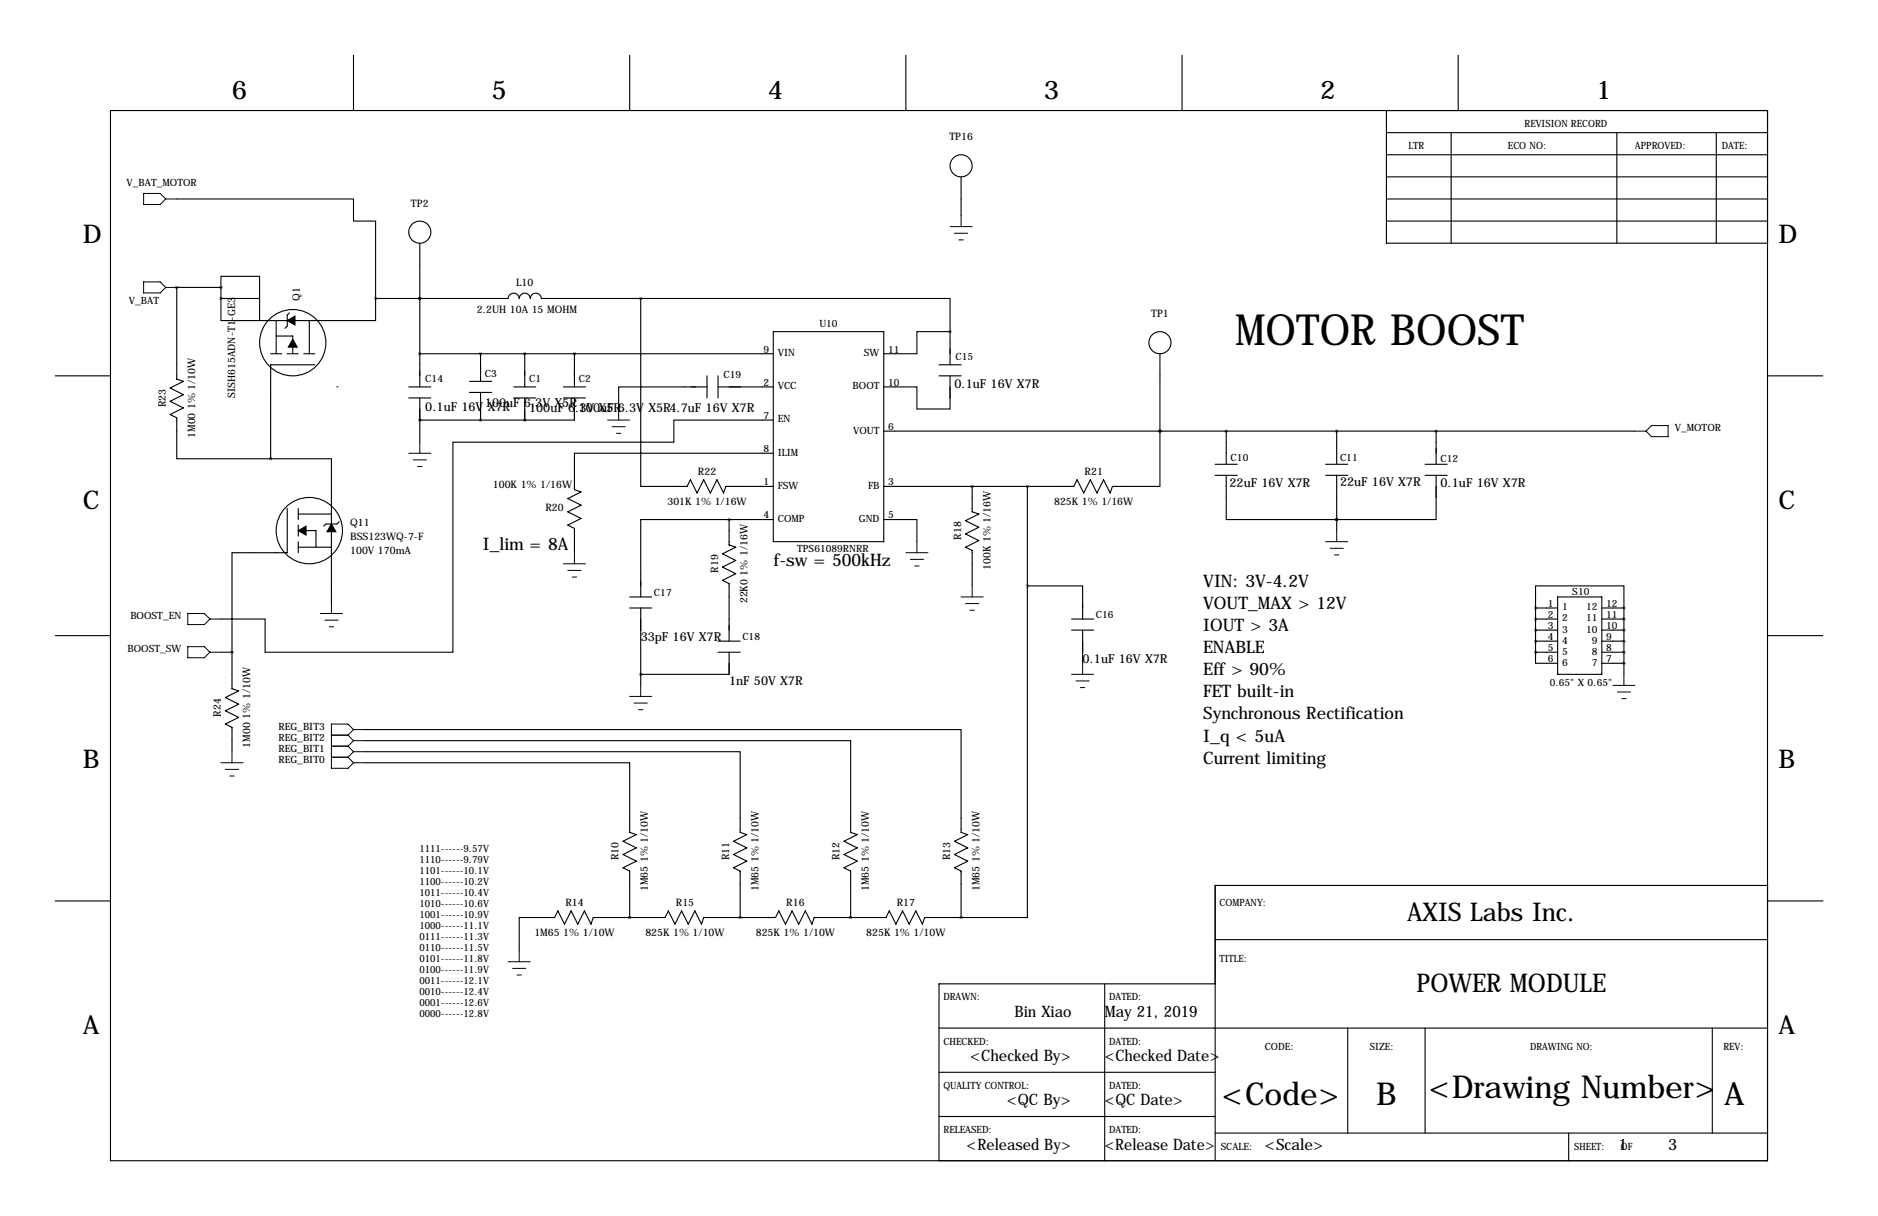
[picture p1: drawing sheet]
<svg xmlns="http://www.w3.org/2000/svg" width="432mm" height="279mm" viewBox="0 0 432 279" stroke-linecap="round" stroke-linejoin="round" font-family="sans-serif">
<g fill="none" stroke="#000" stroke-width=".25">
<path d="M81.3 12.7v12.7M144.8 12.7v12.7M208.3 12.7v12.7M271.8 12.7v12.7M335.3 12.7v12.7M25.4 25.4h381v241.3h-381zM318.8 30.5h87.6M318.8 35.6h87.6M318.8 25.4v30.5h87.6M333.7 30.5v25.4M371.8 30.5v25.4M394.6 30.5v25.4"/>
<path d="M40.6 45.7h40.7v5.1h5.1v17.8M96.5 55.9v33M221 40.6v8.9M318.8 45.7h87.6M318.8 50.8h87.6M318.8 40.6h87.6M40.6 66h.1M40.6 66v21.1l1.6 .5-3.1 1.6 3.1 1.5-3.1 1.5 3.1 1.5-3.1 1.5 1.5 .8v9.4h21.6M40.6 66h10.2M50.8 66v-2.5h8.9v10.2M50.8 68.6v5.1h35.6v-5.1M50.8 68.6h8.9"/>
<path d="M50.8 66v2.6M63.5 73.7v7.6M63.5 77.2h3.8v4.1M66.5 71.9l-.5 .5v2.5l-.5 .5M71.1 73.7v7.6M86.4 68.6h30.4a1.27 1.27 0 0 1 1.3-1.2 1.27 1.27 0 0 1 1.3 1.2 1.27 1.27 0 0 1 1.2-1.2 1.27 1.27 0 0 1 1.3 1.2 1.27 1.27 0 0 1 1.3-1.2 1.27 1.27 0 0 1 1.3 1.2h22.8M96.5 68.6h.1M147.3 68.6h71.1v7.6M147.3 68.6v43.2h10.7l.7-1.6 1.6 3.1 1.5-3.1 1.5 3.1 1.5-3.1 1.6 3.1 .5-1.5h10.9M177.8 76.2h25.4v48.3h-25.4zM218.4 76.2h-7.6v5.1h-7.6M218.4 76.2v7.6"/>
<path d="M12.7 86.4h12.7M62.2 81.3h2.6M66 81.3h2.6M69.8 81.3h2.6M72.4 83.8h-10.2v21.6M77.5 88.9h.1M94 88.9h5.1M94 91.4h5.1M96.5 96.5h.1M96.5 81.3h81.3M96.5 91.4v10.2M107.9 87.6h5.1"/>
<path d="M107.9 90.2h5.1M110.5 81.3v6.3M110.5 90.2v6.3M118.1 88.9h5.1M118.1 91.4h5.1M120.6 96.5h.1M120.6 81.3v7.6M120.6 91.4v5.1M129.5 88.9h5.1M129.5 91.4h5.1M132.1 91.4v5.1h-35.6M132.1 81.3v7.6"/>
<path d="M162.6 88.9h-20.4v5.1M162.6 86.4v5M165.1 88.9h12.7M165.1 86.4v5M177.8 96.5h-22.9v5.1h-50.8v48.3h-43.1v-7.7h-10.2M203.2 99.1h172.7M215.9 86.4h5.1M215.9 83.8h5.1M218.4 86.4v7.6h-7.6v-5.1h-7.6M266.7 99.1v12.7h-10.9l-.5 1.5-1.6-3.1-1.5 3.1-1.5-3.1-1.5 3.1-1.6-3.1-.7 1.6h-43.7M266.7 99.1h.1M266.7 81.3v17.8"/>
<path d="M281.9 99.1v7.6M307.3 99.1v7.6M330.2 99.1v7.6M406.4 86.4h12.7M62.2 105.4h14v33M66 116.8v10.2h-12.7v22.9M68.6 116.8v2.6M68.6 118.1h7.6M78 119.9l-.5 .5h-2.6l-.5 .5M167.6 119.4h-20.3v17.8M167.6 119.4h10.2M167.6 119.4v5.8l1.6 .5-3.1 1.6 3.1 1.5-3.1 1.5 3.1 1.5-3.1 1.5 1.5 .8v13.2"/>
<path d="M177.8 104.1h-45.7v8.4l1.5 .5-3 1.6 3 1.5-3 1.5 3 1.5-3 1.6 1.5 .7v5.6M203.2 119.4h7.6v5.1M223.5 111.8v5.8l1.5 .5-3 1.5 3 1.6-3 1.5 3 1.5-3 1.5 1.5 .8v8.1M236.2 111.8v22.8M279.4 106.7h5.1M279.4 109.2h5.1M281.9 109.2v10.2h25.4M304.8 106.7h5.1M304.8 109.2h5.1M307.3 119.4h.1M307.3 109.2v12.7M327.7 106.7h5"/>
<path d="M327.7 109.2h5M330.2 109.2v10.2h-22.9M68.6 120.7v2.5M68.6 124.5v2.5M68.6 125.7h7.6M70.4 121.9h2.2v3.8M144.8 137.2h5.1M144.8 139.7h5.1M147.3 139.7v17.8M236.2 134.6v76.2h-15.2M236.2 134.6h12.7v7.6M353.1 139.7v-5.1h20.3v5.1"/>
<path d="M353.1 139.7h5M353.1 139.7v10.2M358.1 137.2h10.2v17.7h-10.2zM368.3 139.7h5.1M373.4 139.7v15.2M12.7 146h12.7M50.8 149.9h2.5M53.3 149.9v8.3l1.6 .6-3.1 1.5 3.1 1.5-3.1 1.5 3.1 1.5-3.1 1.6 1.5 .7v5.6M165.1 147.3h5.1M165.1 149.9h5.1M167.6 149.9v5h-20.3M246.4 142.2h5.1"/>
<path d="M246.4 144.8h5.1M248.9 144.8v7.6M353.1 149.9v2.5h5M353.1 142.2h5M353.1 144.8h5M353.1 147.3h5M353.1 149.9h5M368.3 142.2h5.1M368.3 144.8h5.1M368.3 147.3h5.1M368.3 149.9h5.1M368.3 152.4h5.1"/>
<path d="M406.4 146h12.7M83.8 175.3h61v16l1.5 .5-3 1.5 3 1.5-3 1.5 3 1.6-3 1.5 1.5 .8v10.6M83.8 172.7h86.4v18.6l1.5 .5-3 1.5 3 1.5-3 1.5 3 1.6-3 1.5 1.5 .8v10.6M83.8 170.2h111.8v21.1l1.5 .5-3 1.5 3 1.5-3 1.5 3 1.6-3 1.5 1.5 .8v10.6M83.8 167.6h137.2v23.7l1.5 .5-3 1.5 3 1.5-3 1.5 3 1.6-3 1.5 1.5 .8v10.6M12.7 207h12.7M221 210.8h-8.4l-.5 1.5-1.5-3-1.6 3-1.5-3-1.5 3-1.5-3-.8 1.5h-16.5l-.5 1.5-1.5-3-1.6 3-1.5-3-1.5 3-1.5-3-.8 1.5h-16.5l-.5 1.5-1.5-3-1.6 3-1.5-3-1.5 3-1.5-3-.8 1.5h-16.5l-.5 1.5-1.5-3-1.6 3-1.5-3-1.5 3-1.5-3-.8 1.5h-8.1v7.6M279.4 215.9h127M406.4 203.5h-127v63.2M406.5 207h12.7M215.9 236.2h190.5M254 226.1v40.6"/>
<path d="M279.4 226.1h-63.5v40.6M309.9 236.2v24.1M327.7 236.2v24.1M393.7 236.2v24.1M215.9 246.4h63.5M215.9 256.5h63.5M279.4 260.3h127M360.7 260.3v6.4"/>
<circle cx="221" cy="38.1" r="2.54"/>
<circle cx="96.5" cy="53.3" r="2.54"/>
<circle cx="67.3" cy="78.7" r="7.6"/>
<circle cx="266.7" cy="78.7" r="2.54"/>
<circle cx="71.1" cy="121.9" r="7.6"/>
</g>
<path d="M66 73.7l1.8-1.1v2.1zM67.3 78l1 1.8h-2zM68.6 121.9l1.8-1v2zM76.2 120.4l1 1.8h-2z" fill="#000" stroke="#000" stroke-width=".25"/>
<g fill="none" stroke="#000" stroke-width=".23">
<path d="M33 44.4h3.8l1.3 1.3-1.3 1.3h-3.8zM38.1 45.7h2.5M218.4 52.1h5.1M219.5 53.6h3M220.5 55.1h1M221 49.5v2.6M33 64.8h3.8l1.3 1.2-1.3 1.3h-3.8zM38.1 66h2.5M139.7 96.5h5.1M140.7 98h3.1M141.7 99.6h1M142.2 94v2.5"/>
<path d="M375.9 99.1h2.6M379.7 97.8h3.8v2.5h-3.8l-1.2-1.2zM94 104.1h5.1M95 105.7h3M96 107.2h1M96.5 101.6v2.5M76.2 138.4v2.6M129.5 129.5h5.1M130.6 131.1h3M131.6 132.6h1M132.1 127v2.5M208.3 127h5.1"/>
<path d="M209.3 128.5h3M210.3 130h1M210.8 124.5v2.5M221 137.2h5.1M222 138.7h3M223.5 134.6v2.6M304.8 124.5h5.1M305.8 126h3.1M306.8 127.5h1M307.3 121.9v2.6M43.2 148.6h3.8l1.3 1.3-1.3 1.2h-3.8zM43.2 141h3.8l1.3 1.2-1.3 1.3h-3.8z"/>
<path d="M48.3 149.9h2.5M48.3 142.2h2.5M73.7 141h5M74.7 142.5h3M75.7 144h1M147.3 157.5v2.5M223 140.2h1M246.4 154.9h5.1M247.4 156.5h3M248.4 158h1M248.9 152.4v2.5M370.8 157.5h5.1"/>
<path d="M371.9 159h3M373.4 154.9v2.6M50.8 175.3h5.1M51.8 176.8h3.1M52.8 178.3h1M53.3 172.7v2.6M76.2 174h3.8M76.2 171.4h3.8M76.2 168.9h3.8M80 174l1.3 1.3M80 171.4l1.3 1.3M80 168.9l1.3 1.3"/>
<path d="M81.3 175.3h2.5M81.3 167.6l-1.3-1.2h-3.8v10.1h3.8l1.3-1.2M81.3 172.7h2.5M81.3 172.7l-1.3 1.3M81.3 170.2h2.5M81.3 170.2l-1.3 1.2M81.3 167.6h2.5M81.3 167.6l-1.3 1.3M144.8 160h5.1M145.8 161.5h3M146.8 163.1h1M372.9 160.5h1"/>
<path d="M119.4 218.4v2.6M116.8 221h5.1M117.9 222.5h3M118.9 224h1"/>
</g>
<path d="M281.9 99.1a.05 .05 0 0 0 .1 0 .05 .05 0 0 0-.1 0zM307.3 99.1a.05 .05 0 0 0 .1 0 .05 .05 0 0 0-.1 0zM307.3 119.4a.05 .05 0 0 0 .1 0 .05 .05 0 0 0-.1 0zM307.3 119.4a.05 .05 0 0 0 .1 0 .05 .05 0 0 0-.1 0zM218.4 76.2a.05 .05 0 0 0 .1 0 .05 .05 0 0 0-.1 0zM167.6 119.4a.05 .05 0 0 0 .1 0 .05 .05 0 0 0-.1 0zM353 142.2a.05 .05 0 0 0 .1 0 .05 .05 0 0 0-.1 0zM353 144.8a.05 .05 0 0 0 .1 0 .05 .05 0 0 0-.1 0zM353 147.3a.05 .05 0 0 0 .1 0 .05 .05 0 0 0-.1 0zM353 149.9a.05 .05 0 0 0 .1 0 .05 .05 0 0 0-.1 0zM353 139.7a.05 .05 0 0 0 .1 0 .05 .05 0 0 0-.1 0zM53.3 149.9a.05 .05 0 0 0 .1 0 .05 .05 0 0 0-.1 0zM40.6 66a.05 .05 0 0 0 .1 0 .05 .05 0 0 0-.1 0zM62.2 105.4a.05 .05 0 0 0 .1 0 .05 .05 0 0 0-.1 0zM120.6 81.3a.05 .05 0 0 0 .1 0 .05 .05 0 0 0-.1 0zM120.6 96.5a.05 .05 0 0 0 .1 0 .05 .05 0 0 0-.1 0zM86.3 68.6a.05 .05 0 0 0 .1 0 .05 .05 0 0 0-.1 0z" fill="#000" stroke="#000" stroke-width=".63"/>
<text font-size="9.9" x="284" y="79.2">MOTOR BOOST</text>
<g font-size="7.3">
<text x="280.9" y="254">&lt;Code&gt;</text>
<text x="316.4" y="254">B</text>
<text x="328.5" y="252.2">&lt;Drawing Number&gt;</text>
<text x="396.4" y="254">A</text>
</g>
<g font-size="5.9">
<text x="53.3" y="22.9">6</text>
<text x="113" y="22.9">5</text>
<text x="176.5" y="22.9">4</text>
<text x="240" y="22.9">3</text>
<text x="303.5" y="22.9">2</text>
<text x="367" y="22.9">1</text>
<text x="19" y="55.9">D</text>
<text x="408.9" y="55.9">D</text>
<text x="19" y="116.8">C</text>
<text x="408.9" y="116.8">C</text>
<text x="19" y="176.5">B</text>
<text x="408.9" y="176.5">B</text>
<text x="323.5" y="211.6">AXIS Labs Inc.</text>
<text x="325.7" y="227.9">POWER MODULE</text>
<text x="19" y="237.5">A</text>
<text x="408.9" y="237.5">A</text>
</g>
<g font-size="4">
<text x="111" y="126.4">I_lim = 8A</text>
<text x="177.9" y="130">f-sw = 500kHz</text>
<text x="276.7" y="134.8">VIN: 3V-4.2V</text>
<text x="276.7" y="139.9">VOUT_MAX &gt; 12V</text>
<text x="276.7" y="145">IOUT &gt; 3A</text>
<text x="276.7" y="150.1">ENABLE</text>
<text x="276.7" y="155.1">Eff &gt; 90%</text>
<text x="276.7" y="160.2">FET built-in</text>
<text x="276.7" y="165.3">Synchronous Rectification</text>
<text x="276.7" y="170.4">I_q &lt; 5uA</text>
<text x="276.7" y="175.5">Current limiting</text>
</g>
<g font-size="3.6">
<text x="233.3" y="233.7">Bin Xiao</text>
<text x="254" y="233.7">May 21, 2019</text>
<text x="223.1" y="243.8">&lt;Checked By&gt;</text>
<text x="254" y="243.8">&lt;Checked Date&gt;</text>
<text x="231.5" y="254">&lt;QC By&gt;</text>
<text x="254" y="254">&lt;QC Date&gt;</text>
<text x="222.2" y="264.2">&lt;Released By&gt;</text>
<text x="254" y="264.2">&lt;Release Date&gt;</text>
<text x="290.8" y="264.2">&lt;Scale&gt;</text>
<text x="372.1" y="264.2">1</text>
<text x="383.5" y="264.2">3</text>
</g>
<g font-size="2.8">
<text x="219.5" y="89.1">0.1uF 16V X7R</text>
<text x="97.8" y="94.5">0.1uF 16V X7R</text>
<text x="111.5" y="93.4">100uF 6.3V X5R</text>
<text x="121.7" y="94.7">100uF 6.3V X5R</text>
<text x="133.1" y="94.7">100uF 6.3V X5R4.7uF 16V X7R</text>
<text x="282.7" y="112">22uF 16V X7R</text>
<text x="308.1" y="111.7">22uF 16V X7R</text>
<text x="331.2" y="112">0.1uF 16V X7R</text>
<text x="147.3" y="147.3">33pF 16V X7R</text>
<text x="248.9" y="152.4">0.1uF 16V X7R</text>
<text x="167.6" y="157.4">1nF 50V X7R</text>
</g>
<g font-size="2.4">
<text x="218.3" y="32.3">TP16</text>
<text x="94.5" y="47.5">TP2</text>
<text x="118.7" y="65.8">L10</text>
<text x="69" y="69.1" transform="rotate(-90 69 69.1)">Q1</text>
<text x="109.6" y="72">2.2UH 10A 15 MOHM</text>
<text x="264.7" y="72.9">TP1</text>
<text x="38.1" y="93.5" transform="rotate(-90 38.1 93.5)">R23</text>
<text x="54.1" y="91.4" transform="rotate(-90 54.1 91.4)">SISH615ADN-T1-GE3</text>
<text x="44.8" y="100.7" transform="rotate(-90 44.8 100.7)">1M00 1% 1/10W</text>
<text x="113.3" y="112">100K 1% 1/16W</text>
<text x="160.5" y="109.2">R22</text>
<text x="249.4" y="109.2">R21</text>
<text x="125.4" y="117.5">R20</text>
<text x="153.5" y="116">301K 1% 1/16W</text>
<text x="242.4" y="116">825K 1% 1/16W</text>
<text x="80.5" y="120.9">Q11</text>
<text x="80.5" y="124.1">BSS123WQ-7-F</text>
<text x="221" y="124" transform="rotate(-90 221 124)">R18</text>
<text x="80.5" y="127.4">100V 170mA</text>
<text x="165.1" y="131.6" transform="rotate(-90 165.1 131.6)">R19</text>
<text x="227.7" y="131" transform="rotate(-90 227.7 131)">100K 1% 1/16W</text>
<text x="171.8" y="138.6" transform="rotate(-90 171.8 138.6)">22K0 1% 1/16W</text>
<text x="50.8" y="164.6" transform="rotate(-90 50.8 164.6)">R24</text>
<text x="57.5" y="171.8" transform="rotate(-90 57.5 171.8)">1M00 1% 1/10W</text>
<text x="142.2" y="197.7" transform="rotate(-90 142.2 197.7)">R10</text>
<text x="167.6" y="197.7" transform="rotate(-90 167.6 197.7)">R11</text>
<text x="193" y="197.7" transform="rotate(-90 193 197.7)">R12</text>
<text x="218.4" y="197.7" transform="rotate(-90 218.4 197.7)">R13</text>
<text x="130" y="208.3">R14</text>
<text x="149" y="204.8" transform="rotate(-90 149 204.8)">1M65 1% 1/10W</text>
<text x="155.4" y="208.3">R15</text>
<text x="174.4" y="204.8" transform="rotate(-90 174.4 204.8)">1M65 1% 1/10W</text>
<text x="180.8" y="208.3">R16</text>
<text x="199.8" y="204.8" transform="rotate(-90 199.8 204.8)">1M65 1% 1/10W</text>
<text x="206.2" y="208.3">R17</text>
<text x="225.2" y="204.8" transform="rotate(-90 225.2 204.8)">1M65 1% 1/10W</text>
<text x="122.9" y="215">1M65 1% 1/10W</text>
<text x="148.4" y="215">825K 1% 1/10W</text>
<text x="173.8" y="215">825K 1% 1/10W</text>
<text x="199.2" y="215">825K 1% 1/10W</text>
</g>
<g font-size="2.3">
<text x="350.5" y="29.2">REVISION RECORD</text>
<text x="323.8" y="34.3">LTR</text>
<text x="346.7" y="34.3">ECO NO:</text>
<text x="375.9" y="34.3">APPROVED:</text>
<text x="395.9" y="34.3">DATE:</text>
<text x="29.1" y="42.7">V_BAT_MOTOR</text>
<text x="29.6" y="69.8">V_BAT</text>
<text x="188.4" y="75.2">U10</text>
<text x="175.5" y="81">9</text>
<text x="178.8" y="81.8">VIN</text>
<text x="198.6" y="81.8">SW</text>
<text x="204.2" y="81">11</text>
<text x="219.7" y="82.8">C15</text>
<text x="97.8" y="87.9">C14</text>
<text x="111.5" y="86.6">C3</text>
<text x="121.7" y="87.9">C1</text>
<text x="133.1" y="87.9">C2</text>
<text x="166.4" y="87">C19</text>
<text x="175.5" y="88.6">2</text>
<text x="178.8" y="89.5">VCC</text>
<text x="196" y="89.5">BOOT</text>
<text x="204.2" y="88.6">10</text>
<text x="175.5" y="96.3">7</text>
<text x="178.8" y="97.1">EN</text>
<text x="196.1" y="99.6">VOUT</text>
<text x="204.2" y="98.8">6</text>
<text x="385.1" y="99.1">V_MOTOR</text>
<text x="175.5" y="103.9">8</text>
<text x="178.8" y="104.7">ILIM</text>
<text x="283" y="105.9">C10</text>
<text x="308.1" y="105.9">C11</text>
<text x="331.2" y="106.2">C12</text>
<text x="175.5" y="111.5">1</text>
<text x="178.8" y="112.3">FSW</text>
<text x="199.6" y="112.3">FB</text>
<text x="204.2" y="111.5">3</text>
<text x="175.5" y="119.1">4</text>
<text x="178.8" y="119.9">COMP</text>
<text x="197.5" y="119.9">GND</text>
<text x="204.2" y="119.1">5</text>
<text x="183.3" y="126.8">TPS61089RNRR</text>
<text x="150.4" y="136.9">C17</text>
<text x="361.5" y="136.7">S10</text>
<text x="30" y="142.2">BOOST_EN</text>
<text x="252" y="142">C16</text>
<text x="355.9" y="139.4">1</text>
<text x="355.9" y="142">2</text>
<text x="359.2" y="140.3">1</text>
<text x="359.2" y="142.8">2</text>
<text x="364.7" y="142.8">11</text>
<text x="364.7" y="140.3">12</text>
<text x="369.3" y="142">11</text>
<text x="369.3" y="139.4">12</text>
<text x="29.3" y="149.9">BOOST_SW</text>
<text x="170.7" y="147.1">C18</text>
<text x="355.9" y="144.5">3</text>
<text x="355.9" y="147.1">4</text>
<text x="355.9" y="149.6">5</text>
<text x="359.2" y="145.3">3</text>
<text x="359.2" y="147.9">4</text>
<text x="364.7" y="145.3">10</text>
<text x="366" y="147.9">9</text>
<text x="369.3" y="149.6">8</text>
<text x="369.3" y="147.1">9</text>
<text x="369.3" y="144.5">10</text>
<text x="355.9" y="152.1">6</text>
<text x="359.2" y="150.4">5</text>
<text x="359.2" y="153">6</text>
<text x="366" y="153">7</text>
<text x="366" y="150.4">8</text>
<text x="369.3" y="152.1">7</text>
<text x="356.3" y="157.6">0.65&quot; X 0.65&quot;</text>
<text x="64" y="167.6">REG_BIT3</text>
<text x="64" y="172.7">REG_BIT1</text>
<text x="64" y="170.2">REG_BIT2</text>
<text x="64" y="175.3">REG_BIT0</text>
<text x="96.4" y="195.7">1111------9.57V</text>
<text x="96.4" y="198.2">1110------9.79V</text>
<text x="96.4" y="200.8">1101------10.1V</text>
<text x="96.4" y="203.3">1100------10.2V</text>
<text x="96.4" y="205.8">1011------10.4V</text>
<text x="96.4" y="208.4">1010------10.6V</text>
<text x="280.4" y="208.3">COMPANY:</text>
<text x="96.4" y="210.9">1001------10.9V</text>
<text x="96.4" y="213.5">1000------11.1V</text>
<text x="96.4" y="216">0111------11.3V</text>
<text x="96.4" y="218.5">0110------11.5V</text>
<text x="96.4" y="221.1">0101------11.8V</text>
<text x="280.4" y="221">TITLE:</text>
<text x="96.4" y="223.6">0100------11.9V</text>
<text x="96.4" y="226.2">0011------12.1V</text>
<text x="96.4" y="228.7">0010------12.4V</text>
<text x="96.4" y="231.2">0001------12.6V</text>
<text x="96.4" y="233.8">0000------12.8V</text>
<text x="216.9" y="229.9">DRAWN:</text>
<text x="255" y="229.9">DATED:</text>
<text x="216.9" y="240">CHECKED:</text>
<text x="255" y="240">DATED:</text>
<text x="290.8" y="241.3">CODE:</text>
<text x="315" y="241.3">SIZE:</text>
<text x="351.8" y="241.3">DRAWING NO:</text>
<text x="396.2" y="241.3">REV:</text>
<text x="216.9" y="250.2">QUALITY CONTROL:</text>
<text x="255" y="250.2">DATED:</text>
<text x="216.9" y="260.3">RELEASED:</text>
<text x="255" y="260.3">DATED:</text>
<text x="280.7" y="264.2">SCALE:</text>
<text x="361.9" y="264.2">SHEET:</text>
<text x="372.7" y="264.2">OF</text>
</g>
</svg>
